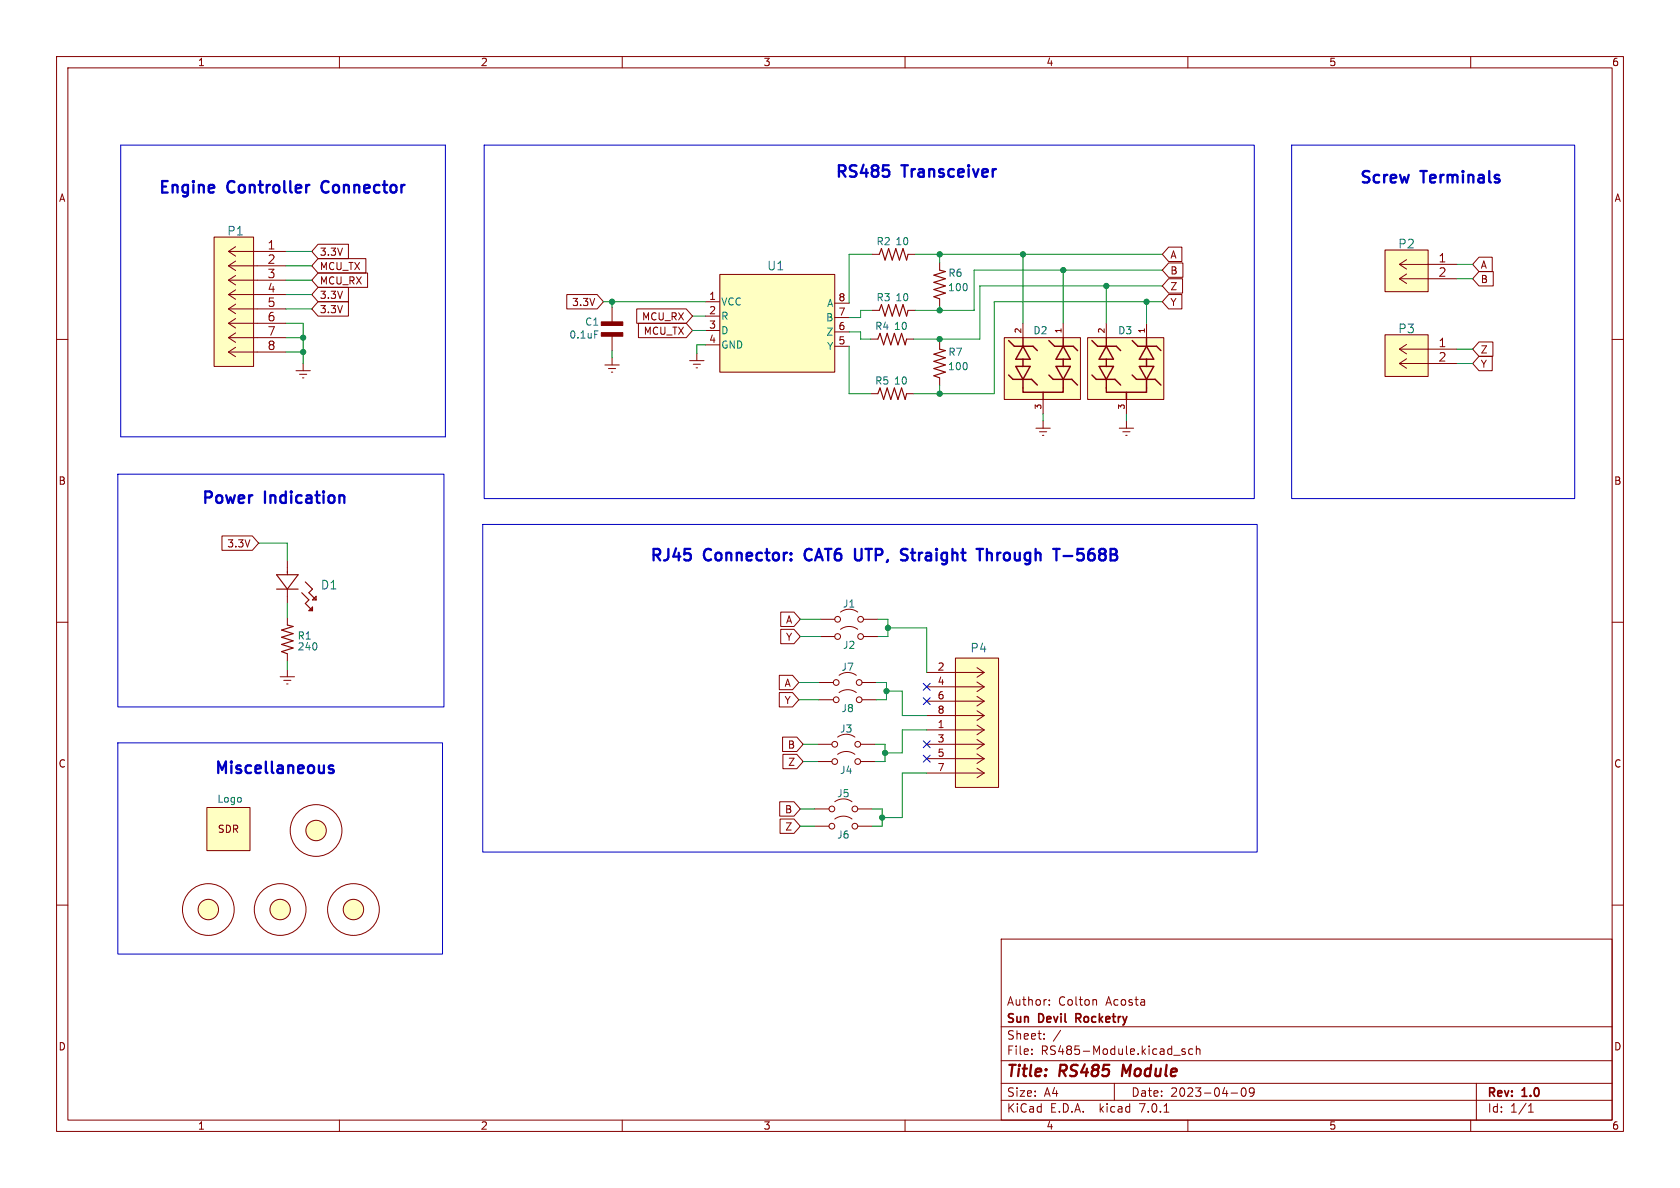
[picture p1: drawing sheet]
<svg xmlns="http://www.w3.org/2000/svg" width="297mm" height="210mm" viewBox="0 0 297 210" stroke-linecap="round" stroke-linejoin="round" font-family="sans-serif">
<g fill="none" stroke="#840000" stroke-width=".18">
<path d="M10 10h277v190h-277zM12 12h273v186h-273zM60 10v2M110 10v2M160 10v2M210 10v2M260 10v2M10 60h2M37.8 41.9h7v22.9h-7zM40.4 59.7h10.1M40.4 59.7l1.3 .8M40.4 57.2h10.1"/>
<path d="M40.4 57.2l1.3 .8M40.4 54.6h10.1M40.4 54.6l1.3 .8M40.4 52.1h10.1M40.4 52.1l1.3 .8M40.4 49.5h10.1M40.4 49.5l1.3 .9M40.4 47h10.1M40.4 47l1.3 .8M40.4 44.5h10.1M40.4 44.5l1.3 .8M41.7 58.9l-1.3 .8"/>
<path d="M41.7 56.3l-1.3 .9M41.7 53.8l-1.3 .8M41.7 51.2l-1.3 .9M41.7 48.7l-1.3 .8M41.7 46.2l-1.3 .8M41.7 43.6l-1.3 .9M56.2 45.7h8.5v2.6h-8.5l-1.1-1.3zM56.2 53.3h5.4v2.6h-5.4l-1.1-1.3zM56.2 43.2h5.4v2.5h-5.4l-1.1-1.2zM56.2 48.3h8.8v2.5h-8.8l-1.1-1.3zM56.2 50.8h5.4v2.5h-5.4l-1.1-1.2zM100.2 52.1h5.4l1.1 1.2-1.1 1.3h-5.4z"/>
<path d="M108.2 54.4v2.5M108.2 59.4v2.6M112.6 54.6h8.7l1.1 1.3-1.1 1.3h-8.7zM112.9 57.1h8.4l1.1 1.3-1.1 1.3h-8.4zM124.7 53.3h2.6M124.7 55.9h2.6M124.7 58.4h2.6M127.3 48.5h20.3v17.3h-20.3zM147.6 58.7h2.5M147.6 56.1h2.5M147.6 53.6h2.5M153.9 59.9h1.3"/>
<path d="M154.2 54.9h1.2M154.2 45h1.2M160.3 59.9h1.2M160.5 54.9h1.3M160.5 45h1.3M166.1 46.5v1.3M166.1 52.8v1.3M177.5 59.7h13.5v10.9h-13.5zM180.8 57.2v2.5M188 57.2v2.5M192.3 59.7h13.4v10.9h-13.4zM195.6 57.2v2.5"/>
<path d="M202.7 57.2v2.5M206.6 43.7h2.3v2.5h-2.3l-1.1-1.2zM206.6 49.3h2.5v2.5h-2.5l-1.1-1.3zM206.6 46.5h2.5v2.5h-2.5l-1.1-1.2zM206.6 52.1h2.3v2.5h-2.3l-1.1-1.3zM244.9 44.2h7.6v7.4h-7.6zM244.9 59.2h7.6v7.3h-7.6zM247.4 49.3h10.2M247.4 49.3l1.3 .8M247.4 46.7h10.2M247.4 46.7l1.3 .9M248.7 48.4l-1.3 .9"/>
<path d="M248.7 45.9l-1.3 .8M261.5 45.5h2.3v2.5h-2.3l-1.2-1.3zM261.5 48h2.5v2.5h-2.5l-1.2-1.2zM285 60h2M40.4 62.2h10.1M40.4 62.2l1.3 .9M41.7 61.4l-1.3 .8M52.3 65.5h2.6M53 66.2h1.2M53.5 66.8h.2M53.6 64.3v1.2M106.9 64.5h2.6"/>
<path d="M107.6 65.2h1.2M108.1 65.8h.2M108.2 63.2v1.3M121.9 63.8h2.6M122.6 64.4h1.2M123.1 65h.2M123.2 62.5v1.3M124.7 61h2.6M147.6 61.2h2.5M153.9 69.6h1.3M160.3 69.6h1.2M166.1 60.5v1.2"/>
<path d="M166.1 66.8v1.3M183.1 75.7h2.6M183.8 76.3h1.2M184.3 77h.2M184.4 70.6v2.6M184.4 74.4v1.3M197.9 75.7h2.5M198.5 76.3h1.3M199 77h.3M199.1 70.6v2.6M199.1 74.4v1.3M247.4 64.3h10.2"/>
<path d="M247.4 64.3l1.3 .8M247.4 61.7h10.2M247.4 61.7l1.3 .9M248.7 63.4l-1.3 .9M248.7 60.9l-1.3 .8M261.5 63h2.3v2.5h-2.3l-1.2-1.2zM261.5 60.5h2.4v2.5h-2.4l-1.2-1.3zM39.2 94.7h5.4l1.1 1.3-1.1 1.3h-5.4zM50.8 99.1v2.5M10 110h2M49.5 119.6h2.6M50.8 104.1v2.6"/>
<path d="M50.8 109.2v1.3M50.8 115.6v1.2M50.8 118.4v1.2M137.8 119.4h2.3l1.1 1.3-1.1 1.2h-2.3zM138 111.3h2.4l1.1 1.2-1.1 1.3h-2.4zM138 108.2h2.4l1.1 1.3-1.1 1.2h-2.4zM145 112.5h2.6M145 109.5h2.6M148.3 119.4a2.54 2.54 0 0 1 3.1 0M148.6 111.3a2.54 2.54 0 0 1 3 0M148.6 108.2a2.54 2.54 0 0 1 3 0M152.7 112.5h2.5"/>
<path d="M152.7 109.5h2.5M163.8 118.9h10.2M168.9 116.3h7.6v22.9h-7.6zM172.7 118l1.3 .9M174 118.9l-1.3 .8M285 110h2M50.2 120.3h1.2M50.7 120.9h.2M137.8 122.4h2.3l1.1 1.3-1.1 1.3h-2.3zM138.3 130.3h2.6l1.1 1.3-1.1 1.2h-2.6zM138.4 133.3h2.5l1.1 1.3-1.1 1.3h-2.5zM144.5 131.6h2.6"/>
<path d="M144.5 134.6h2.6M144.8 120.7h2.5M144.8 123.7h2.5M148.1 130.3a2.54 2.54 0 0 1 3 0M148.1 133.4a2.54 2.54 0 0 1 3 0M148.3 122.4a2.54 2.54 0 0 1 3.1 0M152.1 131.6h2.6M152.1 134.6h2.6M152.4 120.7h2.5M152.4 123.7h2.5M163.8 136.7h10.2M163.8 134.1h10.2"/>
<path d="M163.8 131.6h10.2M163.8 129h10.2M163.8 126.5h10.2M163.8 124h10.2M163.8 121.4h10.2M172.7 135.8l1.3 .9M172.7 133.3l1.3 .8M172.7 130.7l1.3 .9M172.7 128.2l1.3 .8M172.7 125.6l1.3 .9M172.7 123.1l1.3 .9M172.7 120.6l1.3 .8"/>
<path d="M174 136.7l-1.3 .8M174 134.1l-1.3 .9M174 131.6l-1.3 .8M174 129l-1.3 .9M174 126.5l-1.3 .8M174 124l-1.3 .8M174 121.4l-1.3 .9M10 160h2M36.6 142.7h7.6v7.7h-7.6zM137.8 141.7h2.6l1.1 1.3-1.1 1.3h-2.6zM137.9 144.8h2.5l1.1 1.3-1.1 1.2h-2.5zM144 146.1h2.6"/>
<path d="M144 143h2.6M147.6 144.8a2.54 2.54 0 0 1 3 0M147.6 141.7a2.54 2.54 0 0 1 3 0M151.6 146.1h2.6M151.6 143h2.6M285 160h2M177 166h108v32h-108zM185.5 177.6v.1M185.5 176.8v.1M193.6 176.7l.3 .2v.8M60 198v2M110 198v2"/>
<path d="M160 198v2M177 194.5h108M177 191.5h108M177 187.5h108M177 181.5h108M182.4 186.3v.1M182.4 185.5v.1M184.6 183.6v.1M184.6 182.8v.1M197 191.5v3M205.8 196.6h.8M207.5 186.5h1.1"/>
<path d="M209.5 185.5l-.4-.1-.2 .2 .1 .2 .5 .2v.3h-.6M210 198v2M210.9 185.5l-.5-.1-.3 .3v.4l.2 .2h.6M211.5 185.5l.2-.1 .4 .1v.9M211.5 184.9v1.5M217.6 193.2h1.2M219.6 192.4l.2-.1a.81 .81 0 0 1 .6 .6 .81 .81 0 0 1-.3 .8l-.2 .1a.81 .81 0 0 1-.6-.6 .81 .81 0 0 1 .3-.8zM221.7 192.9l-.3 .3h-.4l-.1-.3 .1-.5 .4-.1 .2 .1a.99 .99 0 0 1-.3 1.4h-.3M260 198v2M261 191.5v6.5M270.2 196.6h.9M270.2 195.5l.4-.4v1.5"/>
<circle cx="148.1" cy="112.5" r=".51"/>
<circle cx="148.1" cy="109.5" r=".51"/>
<circle cx="152.1" cy="112.5" r=".51"/>
<circle cx="152.1" cy="109.5" r=".51"/>
<circle cx="147.6" cy="131.6" r=".51"/>
<circle cx="147.6" cy="134.6" r=".51"/>
<circle cx="147.8" cy="123.7" r=".51"/>
<circle cx="147.8" cy="120.7" r=".51"/>
<circle cx="151.6" cy="131.6" r=".51"/>
<circle cx="151.6" cy="134.6" r=".51"/>
<circle cx="151.9" cy="120.7" r=".51"/>
<circle cx="151.9" cy="123.7" r=".51"/>
<circle cx="55.9" cy="146.8" r="4.6"/>
<circle cx="55.9" cy="146.8" r="1.8"/>
<circle cx="147.1" cy="146.1" r=".51"/>
<circle cx="147.1" cy="143" r=".51"/>
<circle cx="151.1" cy="146.1" r=".51"/>
<circle cx="151.1" cy="143" r=".51"/>
<circle cx="36.8" cy="160.8" r="4.6"/>
<circle cx="36.8" cy="160.8" r="1.8"/>
<circle cx="49.5" cy="160.8" r="4.6"/>
<circle cx="49.5" cy="160.8" r="1.8"/>
<circle cx="62.5" cy="160.8" r="4.6"/>
<circle cx="62.5" cy="160.8" r="1.8"/>
</g>
<g fill="#ffffc2" stroke="#ffffc2" stroke-width=".18">
<path d="M168.9 116.3h7.6v22.9h-7.6z"/>
<path d="M37.8 41.9h7v22.9h-7z"/>
<path d="M36.6 142.7h7.6v7.7h-7.6z"/>
<path d="M127.3 48.5h20.3v17.3h-20.3z"/>
<path d="M177.5 59.7h13.5v10.9h-13.5z"/>
<path d="M244.9 44.2h7.6v7.4h-7.6z"/>
<path d="M244.9 59.2h7.6v7.3h-7.6z"/>
<path d="M192.3 59.7h13.4v10.9h-13.4z"/>
<circle cx="55.9" cy="146.8" r="1.8"/>
<circle cx="36.8" cy="160.8" r="1.8"/>
<circle cx="62.5" cy="160.8" r="1.8"/>
<circle cx="49.5" cy="160.8" r="1.8"/>
</g>
<g fill="none" stroke="#840000" stroke-width=".2">
<path d="M155.2 59.9l.4-1 .6 2.1 .6-2.1 .7 2.1 .6-2.1 .6 2.1 .7-2.1 .6 2.1 .3-1.1M155.4 54.9l.4-1.1 .7 2.1 .6-2.1 .6 2.1 .7-2.1 .6 2.1 .6-2.1 .7 2.1 .2-1M155.4 45l.4-1.1 .7 2.1 .6-2.1 .6 2.1 .7-2.1 .6 2.1 .6-2.1 .7 2.1 .2-1M166.1 47.8l1 .2-2 .6 2 .7-2 .6 2 .6-2 .7 2 .6-2 .7 1 .3M155.2 69.6l.4-1 .6 2 .6-2 .7 2 .6-2 .6 2 .7-2 .6 2 .3-1M166.1 61.7l1 .3-2 .6 2 .6-2 .7 2 .6-2 .7 2 .6-2 .6 1 .4M48.9 104.1h3.8M48.9 101.6h3.8l-1.9 2.5zM50.8 110.5l1 .2-2 .7 2 .6-2 .6 2 .7-2 .6 2 .7-2 .6 1 .4M53.3 104.8l1.3 1.2-.6 .7 1.2 1.3M54 102.9l1.2 1.2-.6 .7 1.3 1.2M54.6 108l.6-.7v.7z"/>
<path d="M55.9 105.4v.6h-.7z"/>
</g>
<g fill="#840000" stroke="#840000" stroke-width=".18">
<path d="M106.3 58.8h3.8v.6h-3.8z"/>
<path d="M106.3 56.9h3.8v.6h-3.8z"/>
</g>
<path d="M105.1 58.5h.6" fill="none" stroke="#008484" stroke-width=".18"/>
<g fill="none" stroke="#840000" stroke-width=".25">
<path d="M180.8 59.7v1.5M188 59.7v1.5M195.6 59.7v1.5M202.7 59.7v1.5M178.3 66.3l.8 .8h3.3l1 1M178.3 60.2l1 1h3.3l.8 .8M179.6 64.8h2.5l-1.3 2.3zM180.8 67.1v2.2h7.2v-2.2M180.8 61.2l1.3 2.3h-2.5zM180.8 63.5v1.3M184.4 69.3v1.3M185.4 66.3l.8 .8h3.3l1 1"/>
<path d="M185.4 60.2l1 1h3.3l.8 .8M186.7 64.8h2.5l-1.2 2.3zM188 61.2l1.2 2.3h-2.5zM188 63.5v1.3M193 66.3l.8 .8h3.3l1 1M193 60.2l1.1 1h3.3l.7 .8M194.3 64.8h2.5l-1.2 2.3zM195.6 67.1v2.2h7.1v-2.2M195.6 61.2l1.2 2.3h-2.5zM195.6 63.5v1.3M199.1 69.3v1.3M200.2 66.3l.7 .8h3.3l1 1"/>
<path d="M200.2 60.2l1 1h3.3l.7 .8M201.4 64.8h2.6l-1.3 2.3zM202.7 61.2l1.3 2.3h-2.6zM202.7 63.5v1.3"/>
</g>
<path d="M151.3 99l.6 .1M159.7 98a.74 .74 0 0 1 .7 .5 .52 .52 0 0 1-.3 .6h-.5M159.7 97l.7 .1M172.6 97h1.2M173.2 97v2.1M174.5 97v2.1M174.6 97.8l-.1 .1M188 98.3h1.6M58.2 135.9l.7 .2 .1 .2-.1 .3-.6 .1M58.2 135.4l.2-.1 .5 .1" fill="none" stroke="#0000c2" stroke-width=".41"/>
<path d="M21.3 25.7h57.4v51.5h-57.4zM85.6 25.7h136.1v62.4h-136.1zM228.3 25.7h50.1v62.4h-50.1zM20.8 83.8h57.7v41.2h-57.7zM85.3 92.7h136.9v57.9h-136.9zM20.8 131.3h57.4v37.4h-57.4z" fill="none" stroke="#0000c2" stroke-width=".18"/>
<g fill="none" stroke="#008400" stroke-width=".18">
<path d="M50.5 52.1h4.6M50.5 59.7h3.1M50.5 47h4.6M50.5 44.5h4.6M50.5 49.5h4.6M50.5 57.2h3.1v7.1M50.5 54.6h4.6M106.7 53.3h18M108.2 53.3v1.1M122.4 55.9h2.3M122.4 58.4h2.3M150.1 58.7h2v1.2h1.8"/>
<path d="M154.2 54.9h-2.1v1.2h-2M154.2 45h-4.1v8.6M161.8 45h43.7M166.1 45v1.5M166.1 54.1v.8M166.1 59.9v.6M180.8 45v12.2M188 47.8v9.4M195.6 50.5v6.7M202.7 53.3v3.9M205.5 50.5h-32.3v9.4h-11.7M205.5 53.3h-29.7v16.3h-14.3"/>
<path d="M205.5 47.8h-33.3v7.1h-10.4M257.6 49.3h2.7M257.6 46.7h2.7M50.5 62.2h3.1M108.2 62v1.2M124.7 61h-1.5v1.5M150.1 61.2v8.4h3.8M166.1 68.1v1.5M184.4 73.2v1.2M199.1 73.2v1.2M257.6 61.7h2.7M257.6 64.3h2.7"/>
<path d="M45.7 96h5.1v3.1M50.8 106.7v2.5M50.8 116.8v1.6M141.5 112.5h3.5M141.5 109.5h3.5M155.2 109.5h1.8v3h-1.8M157 111h6.8v7.9M141.2 123.7h3.6M141.2 120.7h3.6M142 131.6h2.5M142 134.6h2.5M154.7 131.6h1.8v3h-1.8"/>
<path d="M154.9 120.7h1.8v3h-1.8M156.7 122.2h2.8v4.3h4.3M163.8 129h-4.3v4.1h-3M163.8 136.7h-4.3v7.8h-3.5M141.5 143h2.5M141.5 146.1h2.5M154.2 143h1.8v3.1h-1.8"/>
</g>
<path d="M163.2 131l1.2 1.2M163.2 133.5l1.2 1.2M163.2 123.3l1.2 1.3M163.2 120.8l1.2 1.2M164.4 131l-1.2 1.2M164.4 133.5l-1.2 1.2M164.4 123.3l-1.2 1.3M164.4 120.8l-1.2 1.2" fill="none" stroke="#000084" stroke-width=".18"/>
<g fill="#008400" stroke="#008400" stroke-width=".18">
<circle cx="195.6" cy="50.5" r=".46"/>
<circle cx="166.1" cy="45" r=".46"/>
<circle cx="166.1" cy="69.6" r=".46"/>
<circle cx="166.1" cy="59.9" r=".46"/>
<circle cx="166.1" cy="54.9" r=".46"/>
<circle cx="53.6" cy="62.2" r=".46"/>
<circle cx="53.6" cy="59.7" r=".46"/>
<circle cx="157" cy="111" r=".46"/>
<circle cx="156.7" cy="122.2" r=".46"/>
<circle cx="180.8" cy="45" r=".46"/>
<circle cx="188" cy="47.8" r=".46"/>
<circle cx="202.7" cy="53.3" r=".46"/>
<circle cx="108.2" cy="53.3" r=".46"/>
<circle cx="156" cy="144.5" r=".46"/>
<circle cx="156.5" cy="133.1" r=".46"/>
</g>
<g font-size="2.8" fill="#0000c2">
<text x="28.2" y="34.3">Engine</text>
<text x="40.4" y="34.3">Controller</text>
<text x="57.7" y="34.3">Connector</text>
<text x="147.8" y="31.5">RS485</text>
<text x="159.8" y="31.5">Transceiver</text>
<text x="240.5" y="32.5">Screw</text>
<text x="251.5" y="32.5">Terminals</text>
<text x="35.8" y="89.2">Power</text>
<text x="47" y="89.2">Indication</text>
<text x="115.1" y="99.3">RJ45</text>
<text x="124.7" y="99.3">Connector:</text>
<text x="143.1" y="99.3">CAT6</text>
<text x="152.5" y="99.3">UTP,</text>
<text x="161.3" y="99.3">Straight</text>
<text x="175.5" y="99.3">Through</text>
<text x="189.6" y="99.3">T-568B</text>
<text x="38.1" y="136.9">Miscellaneous</text>
</g>
<g font-size="2.8" fill="#840000">
<text x="178" y="190.8">Title:</text>
<text x="187.4" y="190.8">RS485</text>
<text x="199.1" y="190.8">Module</text>
</g>
<g font-size="2.1" fill="#008484">
<text x="40.1" y="41.8">P1</text>
<text x="135.6" y="47.9">U1</text>
<text x="247.1" y="44.1">P2</text>
<text x="247.1" y="59.1">P3</text>
<text x="56.7" y="104.4">D1</text>
<text x="171.5" y="115.5">P4</text>
</g>
<g font-size="2.1" fill="#840000">
<text x="47.3" y="44.2">1</text>
<text x="47.3" y="46.7">2</text>
<text x="254.3" y="46.5">1</text>
<text x="47.3" y="49.3">3</text>
<text x="47.3" y="51.8">4</text>
<text x="254.3" y="49">2</text>
<text x="47.3" y="54.4">5</text>
<text x="47.3" y="56.9">6</text>
<text x="47.3" y="59.4">7</text>
<text x="47.3" y="62">8</text>
<text x="254.3" y="61.5">1</text>
<text x="254.3" y="64">2</text>
<text x="178" y="177.9">Author:</text>
<text x="187.1" y="177.9">Colton</text>
<text x="195.5" y="177.9">Acosta</text>
<text x="178" y="183.9">Sheet:</text>
<text x="178" y="181.1">Sun</text>
<text x="183.7" y="181.1">Devil</text>
<text x="186.2" y="183.9">/</text>
<text x="190.8" y="181.1">Rocketry</text>
<text x="178" y="186.6">File:</text>
<text x="184" y="186.6">RS485-Module.kicad_sch</text>
<text x="178" y="196.8">KiCad</text>
<text x="178" y="194">Size:</text>
<text x="184.6" y="194">A4</text>
<text x="185.7" y="196.8">E.D.A.</text>
<text x="194.4" y="196.8">kicad</text>
<text x="200" y="194">Date:</text>
<text x="201.5" y="196.8">7.0.1</text>
<text x="206.9" y="194">2023-04-09</text>
<text x="263" y="194.2">Rev:</text>
<text x="263" y="196.8">Id:</text>
<text x="267" y="196.8">1/1</text>
<text x="269.2" y="194.2">1.0</text>
</g>
<g font-size="1.8" fill="#840000">
<text x="35" y="11.8">1</text>
<text x="85" y="11.8">2</text>
<text x="135" y="11.8">3</text>
<text x="185" y="11.8">4</text>
<text x="235" y="11.8">5</text>
<text x="285" y="11.8">6</text>
<text x="10.4" y="35.8">A</text>
<text x="285.4" y="35.8">A</text>
<text x="56.5" y="47.9">MCU_TX</text>
<text x="56.5" y="45.4">3.3V</text>
<text x="206.9" y="45.9">A</text>
<text x="261.8" y="47.7">A</text>
<text x="56.5" y="50.4">MCU_RX</text>
<text x="56.5" y="53">3.3V</text>
<text x="125.3" y="53.1">1</text>
<text x="148.2" y="53.3">8</text>
<text x="206.9" y="51.5">Z</text>
<text x="206.9" y="48.7">B</text>
<text x="261.8" y="50.2">B</text>
<text x="56.5" y="55.5">3.3V</text>
<text x="101" y="54.3">3.3V</text>
<text x="113.4" y="56.8">MCU_RX</text>
<text x="113.7" y="59.3">MCU_TX</text>
<text x="125.3" y="55.6">2</text>
<text x="125.3" y="58.2">3</text>
<text x="148.2" y="58.4">6</text>
<text x="148.2" y="55.9">7</text>
<text x="206.9" y="54.3">Y</text>
<text x="125.3" y="60.7">4</text>
<text x="148.2" y="61">5</text>
<text x="261.8" y="65.2">Y</text>
<text x="261.8" y="62.6">Z</text>
<text x="10.3" y="85.8">B</text>
<text x="285.3" y="85.8">B</text>
<text x="40.1" y="96.9">3.3V</text>
<text x="138.8" y="113.4">Y</text>
<text x="138.8" y="110.4">A</text>
<text x="165.7" y="118.6">2</text>
<text x="138.6" y="121.6">A</text>
<text x="138.6" y="124.6">Y</text>
<text x="165.7" y="121.2">4</text>
<text x="165.7" y="123.7">6</text>
<text x="165.7" y="128.8">1</text>
<text x="165.7" y="131.3">3</text>
<text x="165.7" y="126.2">8</text>
<text x="10.3" y="135.8">C</text>
<text x="139.2" y="132.5">B</text>
<text x="139.2" y="135.5">Z</text>
<text x="165.7" y="133.9">5</text>
<text x="165.7" y="136.4">7</text>
<text x="285.3" y="135.8">C</text>
<text x="138.7" y="143.9">B</text>
<text x="38.4" y="147.4">SDR</text>
<text x="138.7" y="147">Z</text>
<text x="10.3" y="185.8">D</text>
<text x="285.3" y="185.8">D</text>
<text x="35" y="199.8">1</text>
<text x="85" y="199.8">2</text>
<text x="135" y="199.8">3</text>
<text x="185" y="199.8">4</text>
<text x="235" y="199.8">5</text>
<text x="285" y="199.8">6</text>
</g>
<g font-size="1.8" fill="#008484">
<text x="154.9" y="43.5">R2</text>
<text x="158.2" y="43.5">10</text>
<text x="154.9" y="53.4">R3</text>
<text x="158.2" y="53.4">10</text>
<text x="167.5" y="51.6">100</text>
<text x="167.6" y="49.1">R6</text>
<text x="103.4" y="57.7">C1</text>
<text x="127.5" y="54.2">VCC</text>
<text x="127.5" y="56.7">R</text>
<text x="127.5" y="59.2">D</text>
<text x="145.9" y="57">B</text>
<text x="146" y="59.5">Z</text>
<text x="146.1" y="54.4">A</text>
<text x="154.7" y="58.5">R4</text>
<text x="158" y="58.5">10</text>
<text x="182.6" y="59.2">D2</text>
<text x="197.6" y="59.2">D3</text>
<text x="100.6" y="60">0.1uF</text>
<text x="127.5" y="61.8">GND</text>
<text x="146.1" y="62">Y</text>
<text x="167.5" y="65.6">100</text>
<text x="167.6" y="63.1">R7</text>
<text x="154.7" y="68.1">R5</text>
<text x="158" y="68.1">10</text>
<text x="149" y="107.6">J1</text>
<text x="52.6" y="113.2">R1</text>
<text x="52.6" y="115.1">240</text>
<text x="148.7" y="118.7">J7</text>
<text x="149" y="114.9">J2</text>
<text x="148.5" y="129.7">J3</text>
<text x="148.7" y="126">J8</text>
<text x="148.5" y="137">J4</text>
<text x="38.4" y="142">Logo</text>
<text x="147.9" y="141.1">J5</text>
<text x="147.9" y="148.4">J6</text>
</g>
<g font-size="1.4" fill="#840000">
<text x="180.6" y="59" transform="rotate(-90 180.6 59)">2</text>
<text x="187.7" y="59" transform="rotate(-90 187.7 59)">1</text>
<text x="195.3" y="59" transform="rotate(-90 195.3 59)">2</text>
<text x="202.4" y="59" transform="rotate(-90 202.4 59)">1</text>
<text x="184.1" y="72.5" transform="rotate(-90 184.1 72.5)">3</text>
<text x="198.9" y="72.5" transform="rotate(-90 198.9 72.5)">3</text>
</g>
</svg>
